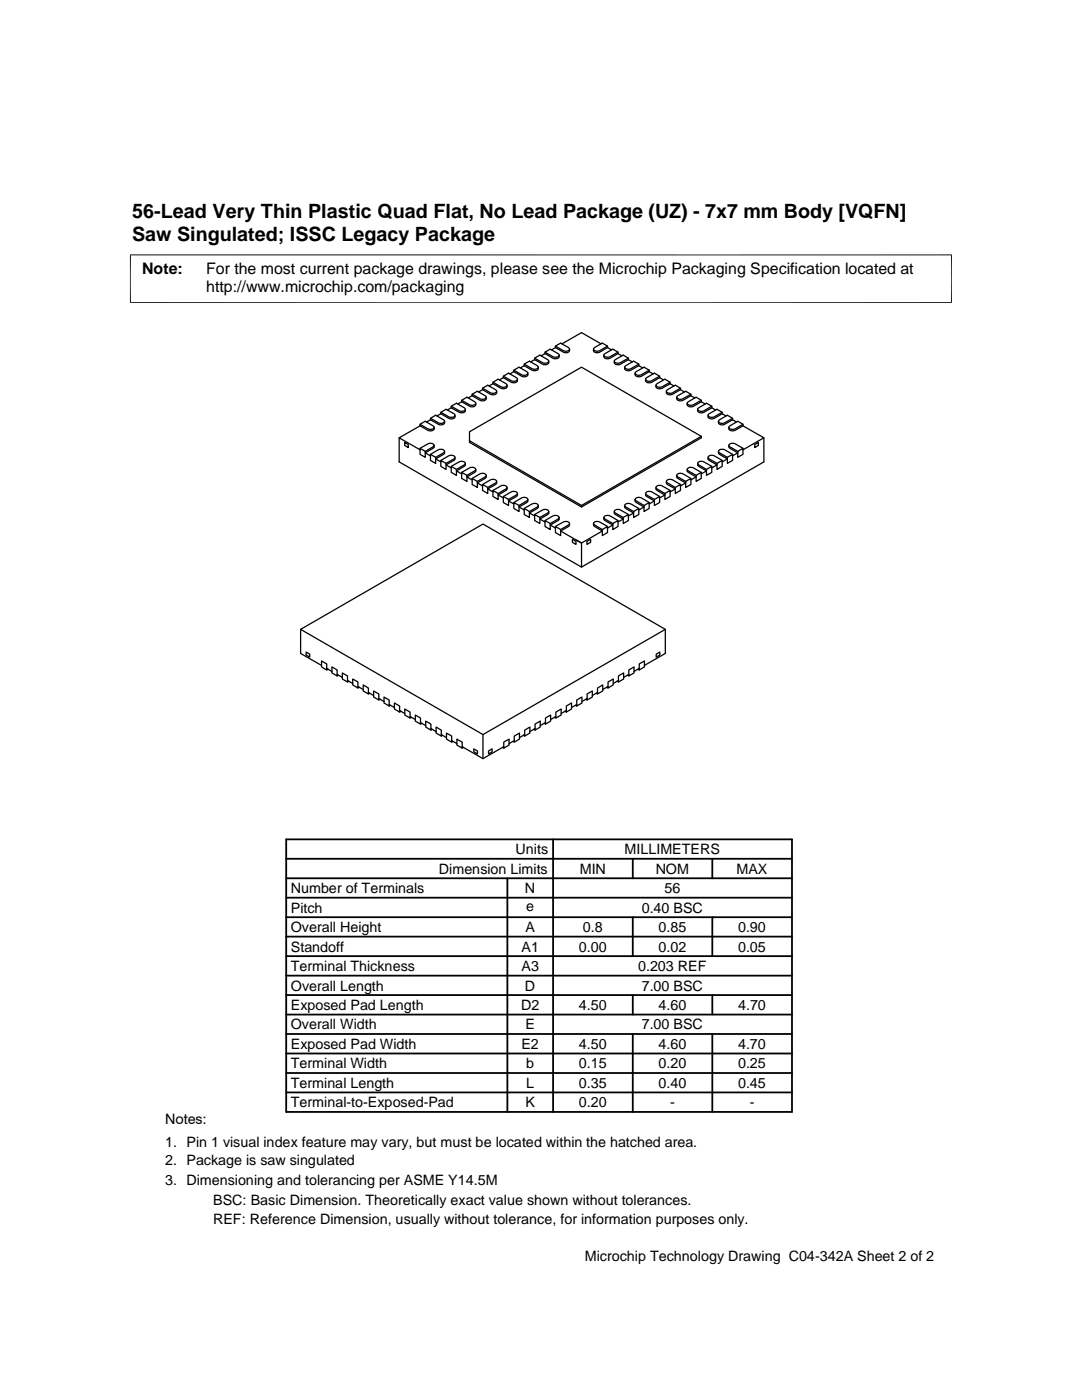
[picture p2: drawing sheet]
<svg xmlns="http://www.w3.org/2000/svg" width="216mm" height="279mm" viewBox="0 0 216 279" stroke-linecap="round" stroke-linejoin="round" font-family="sans-serif">
<g fill="none" stroke="#000" stroke-width=".25">
<path d="M92.1 79.9l1.6 .9 .5 .1a.54 .54 0 0 0 .7-.6l-1.7-1-1.1 .6v.3M94.2 79l-.8 .4M94.2 78.7l1.8 1a.64 .64 0 0 0 1-.6l-1.8-1-1 .6v.3M94.2 79l1.8 1a.7 .7 0 0 0 .7-.1 .7 .7 0 0 0 .3-.6M96.3 77.8l-.8 .4M96.3 77.5l1.6 .9 .5 .1a.55 .55 0 0 0 .7-.6l-1.8-1-1 .6v.3M96.3 77.8l1.6 .9 .5 .1a.62 .62 0 0 0 .7-.7M98.4 76.6l-.8 .4M98.4 76.3l1.5 .9 .5 .1a.55 .55 0 0 0 .7-.6l-1.7-1-1 .6v.3M98.4 76.6l1.5 .9 .5 .1a.62 .62 0 0 0 .8-.7M100.4 75.4l-.7 .4M100.4 75.1l1.6 .9 .5 .1a.54 .54 0 0 0 .7-.6l-1.7-1-1.1 .6v.3"/>
<path d="M100.4 75.4l1.6 .9 .5 .1a.59 .59 0 0 0 .8-.7M102.5 74.2l-.8 .4M102.5 73.9l1.8 1a.62 .62 0 0 0 .7 0 .62 .62 0 0 0 .3-.6l-1.7-1-1.1 .6v.3M102.5 74.2l1.6 .9a.75 .75 0 0 0 .8 .1 .75 .75 0 0 0 .4-.7M104.6 73l-.8 .4M104.6 72.7l1.6 .9 .5 .1a.65 .65 0 0 0 .7-.4l-.2-.3-1.6-.9-1 .6v.3M104.6 73l1.6 .9 .5 .1a.62 .62 0 0 0 .7-.7M106.7 71.8l-.8 .4M106.7 71.5l1.5 .9 .6 .1a.55 .55 0 0 0 .7-.6l-1.8-1-1 .6v.3M106.7 71.8l1.8 1h.3a.62 .62 0 0 0 .7-.7M108.8 70.6l-.8 .4M108.8 70.3l1.5 .9 .5 .1a.53 .53 0 0 0 .7-.6l-1.7-1-1 .6v.3"/>
<path d="M108.8 70.6l1.5 .9 .5 .1a.62 .62 0 0 0 .8-.7M110.8 69.4l-.7 .4M110.8 69.1l1.6 .9 .5 .1a.54 .54 0 0 0 .7-.6l-1.7-1-1.1 .6v.3M110.8 69.4l1.6 .9a.75 .75 0 0 0 .8 .1 .75 .75 0 0 0 .4-.7M112.1 68.6l3.9-2.2 3.9 2.2M121.2 69.4l-1.5 .9a.75 .75 0 0 1-.8 .1 .75 .75 0 0 1-.5-.7M121.2 69.1l-1.5 .9-.6 .1a.54 .54 0 0 1-.6-.6l1.7-1 1 .6v.3M121.2 69.4l.8 .4M123.3 70.6l-1.5 .9a.75 .75 0 0 1-.9 .1 .75 .75 0 0 1-.4-.7M123.3 70.3l-1.8 1a.62 .62 0 0 1-.6 0 .62 .62 0 0 1-.4-.6l1.8-1 1 .6v.3M123.3 70.6l.8 .4M125.4 71.8l-1.8 1h-.3a.62 .62 0 0 1-.7-.7"/>
<path d="M125.4 71.5l-1.6 .9-.5 .1a.55 .55 0 0 1-.7-.6l1.8-1 1 .6v.3M125.4 71.8l.8 .4M127.5 73l-1.6 .9-.5 .1a.62 .62 0 0 1-.7-.7M127.5 72.7l-1.6 .9-.5 .1a.55 .55 0 0 1-.7-.6l1.7-1 1.1 .6v.3M127.5 73l.7 .4M129.5 74.2l-1.5 .9a.77 .77 0 0 1-.8 .1 .77 .77 0 0 1-.5-.7M129.5 73.9l-1.7 1a.62 .62 0 0 1-.7 0 .62 .62 0 0 1-.3-.6l1.7-1 1 .6v.3M129.5 74.2l.8 .4M131.6 75.4l-1.8 1a.68 .68 0 0 1-.7-.1 .68 .68 0 0 1-.3-.6M131.6 75.1l-1.8 1a.64 .64 0 0 1-.9-.6l1.7-1 1 .6v.3M131.6 75.4l.8 .4M133.7 76.6l-1.6 .9a.75 .75 0 0 1-.8 .1 .75 .75 0 0 1-.4-.7"/>
<path d="M133.7 76.3l-1.6 .9-.5 .1a.54 .54 0 0 1-.7-.6l1.8-1 1 .6v.3M133.7 76.6l.8 .4M135.8 77.8l-1.6 .9-.5 .1a.62 .62 0 0 1-.7-.7M135.8 77.5l-1.6 .9-.5 .1a.55 .55 0 0 1-.7-.6l1.7-1 1.1 .6v.3M135.8 77.8l.8 .4M137.9 79l-1.6 .9-.5 .1a.62 .62 0 0 1-.8-.7M137.9 78.7l-1.8 1h-.3a.55 .55 0 0 1-.7-.6l1.7-1 1.1 .6v.3M137.9 79l.7 .4M139.9 79.9l-1.7 1h-.6l-.5-.4 .3-.3 1.5-.9 1 .6v.3M79.7 87.4v4.8l36.3 21 36.4-21v-4.8M80.8 88.3l.7 .4v.6l-.7-.4zM83.8 85l-4.1 2.4 4.1 2.4"/>
<path d="M83.8 85l1.6 .9a.77 .77 0 0 0 .8 .1 .77 .77 0 0 0 .4-.7M83.8 89.5l1.1 .6v1.2l-1.1-.6zM83.8 89.5l1.8-1h.6l.4 .2v.2l-.2 .3-1.5 .9M83.8 84.7l1.8 1h.6l.4-.4-.2-.3-1.5-.9-1.1 .6v.3M85.9 83.8l-.8 .4M85.9 83.8l1.8 1h.3a.62 .62 0 0 0 .7-.7M85.9 83.5l1.8 1h.3a.55 .55 0 0 0 .7-.6l-1.8-1-1 .6v.3M85.9 90.7l1 .6v1.2l-1-.6zM85.9 90.7l1.6-.9 .5-.1a.53 .53 0 0 1 .7 .5l-1.8 1.1M86.6 88.9v.3l-.2 .3-1.5 .9 1 .6M88 82.6l-.8 .4M88 82.6l1.5 .9 .5 .1a.62 .62 0 0 0 .8-.7"/>
<path d="M88 82.3l1.5 .9 .5 .1a.53 .53 0 0 0 .7-.6l-1.7-1-1 .6v.3M88 91.9l1.5-.9 .5-.2a.55 .55 0 0 1 .7 .6l-1.7 1.1M88 91.9l1 .6v1.2l-1-.6zM88.7 90.1v.4l-.2 .2-1.6 .9 1.1 .6M90 81.4l-.7 .4M90 81.1l1.6 .9 .5 .1a.55 .55 0 0 0 .7-.6l-1.7-1-1.1 .6v.3M90 81.4l1.6 .9a.75 .75 0 0 0 .8 .1 .75 .75 0 0 0 .5-.7M90 93.1l1.1 .6v1.2l-1.1-.6zM90 93.1l1.6-.9 .5-.1a.55 .55 0 0 1 .7 .5l-1.7 1.1M90.8 91.3l-.1 .4-.1 .2-1.6 .9 1 .6M92.1 80.2l-.7 .4M92.1 80.2l1.8 1a.69 .69 0 0 0 1-.7"/>
<path d="M92.1 94.3l1.1 .6v1.2l-1.1-.6zM92.1 94.3l1.8-1a.64 .64 0 0 1 1 .5l-1.7 1.1M92.9 92.5l-.1 .4-.2 .2-1.5 .9 1 .6M93.7 86.2l22.3-12.9 23.9 13.8-23.9 13.8-22.3-12.9zM94.2 95.5l1 .6v1.2l-1-.6zM94.2 95.5l1.8-1h.6l.4 .2v.2l-.2 .3-1.6 .9M94.9 93.7v.4l-.2 .2-1.5 .9 1 .6M96.3 96.7l1 .6v1.2l-1-.6zM96.3 96.7l1.6-.9 .5-.1a.55 .55 0 0 1 .7 .5l-1.8 1.1M97 94.9v.3l-.2 .3-1.6 .9 1.1 .6M98.4 97.9l1 .6v1.2l-1-.6zM98.4 97.9l1.7-1h.3a.55 .55 0 0 1 .7 .5l-1.7 1.1"/>
<path d="M99.1 96.1v.4l-.2 .2-1.6 .9 1.1 .6M100.4 99.1l1.1 .6v1.2l-1.1-.6zM100.4 99.1l1.6-.9 .5-.1a.52 .52 0 0 1 .7 .5l-1.7 1.1M101.2 97.3l-.1 .4-.1 .2-1.6 .9 1 .6M103.3 98.5l-.1 .4-.2 .2-1.5 .9 1 .6M105.3 99.7v.4l-.2 .2-1.5 .9 1 .6M126.7 99.7v.3l.3 .3 1.5 .9-1 .6M128.8 98.5l.1 .4 .1 .2 1.6 .9-1.1 .6M130.6 99.7l1-.6v1.2l-1 .6zM130.9 97.3v.4l.2 .2 1.6 .9-1.1 .6M131.6 99.1l-1.8-1a.62 .62 0 0 0-.6 0 .62 .62 0 0 0-.3 .5l1.7 1.1M132.7 98.5l1-.6v1.2l-1 .6z"/>
<path d="M133 96.1v.4l.2 .2 1.5 .9-1 .6M133.7 97.9l-1.6-.9-.5-.1a.54 .54 0 0 0-.7 .5l1.8 1.1M134.7 97.3l1.1-.6v1.2l-1.1 .6zM135 94.9l.1 .4 .2 .2 1.5 .9-1 .6M135.8 96.7l-1.6-.9-.5-.1a.55 .55 0 0 0-.7 .5l1.7 1.1M136.8 96.1l1.1-.6v1.2l-1.1 .6zM137.1 93.7v.3l.3 .3 1.5 .9-1 .6M137.9 95.5l-1.6-.9-.5-.2a.55 .55 0 0 0-.7 .6l1.7 1.1M138.9 94.9l1-.6v1.2l-1 .6zM139.2 92.5l.1 .4 .1 .2 1.6 .9-1.1 .6M139.9 80.2l-1.7 1a.71 .71 0 0 1-1.1-.7M139.9 94.3l-1.7-1a.64 .64 0 0 0-1 .5l1.7 1.1"/>
<path d="M139.9 80.2l.8 .4M139.9 87.1v.3l-23.9 13.8-22.3-12.9v-.3M141 93.7l1-.6v1.2l-1 .6zM141.3 91.3v.4l.2 .2 1.6 .9-1.1 .6M142 81.4l-1.5 .9a.75 .75 0 0 1-.9 .1 .75 .75 0 0 1-.4-.7M142 81.1l-1.5 .9-.6 .1a.54 .54 0 0 1-.6-.6l1.7-1 1 .6v.3M142 93.1l-1.5-.9-.6-.1a.54 .54 0 0 0-.6 .5l1.7 1.1M142 81.4l.8 .4M143.1 92.5l1-.6v1.2l-1 .6zM143.4 90.1v.4l.2 .2 1.5 .9-1 .6M144.1 82.6l-1.6 .9a.75 .75 0 0 1-.8 .1 .75 .75 0 0 1-.4-.7M144.1 82.3l-1.6 .9-.5 .1a.53 .53 0 0 1-.7-.6l1.8-1 1 .6v.3"/>
<path d="M144.1 91.9l-1.6-.9-.5-.2a.55 .55 0 0 0-.7 .6l1.8 1.1M144.1 82.6l.8 .4M145.1 91.3l1.1-.6v1.2l-1.1 .6zM145.4 88.9l.1 .4 .1 .2 1.6 .9-1 .6M146.2 83.8l-1.8 1h-.3a.62 .62 0 0 1-.7-.7M146.2 83.5l-1.8 1h-.3a.55 .55 0 0 1-.7-.6l1.7-1 1.1 .6v.3M146.2 90.7l-1.6-.9-.5-.1a.53 .53 0 0 0-.7 .5l1.7 1.1M146.2 83.8l.8 .4M147.2 90.1l1.1-.6v1.2l-1.1 .6zM148.3 85l-1.6 .9-.5 .1a.62 .62 0 0 1-.8-.7M148.3 84.7l-1.6 .9-.5 .1a.55 .55 0 0 1-.7-.6l1.7-1 1.1 .6v.3M148.3 89.5l-1.6-.9-.5-.1a.55 .55 0 0 0-.7 .5l1.7 1.1"/>
<path d="M148.3 85l4.1 2.4-4.1 2.4M150.6 88.7l.7-.4v.6l-.7 .4zM102.5 100.3l1.1 .6v1.2l-1.1-.6zM102.5 100.3l1.6-.9 .5-.1a.54 .54 0 0 1 .7 .5l-1.7 1.1M104.6 101.5l1 .6v1.2l-1-.6zM104.6 101.5l1.6-.9 .5-.1a.65 .65 0 0 1 .7 .4l-.2 .3-1.6 .9M106.7 102.7l1 .6v1.2l-1-.6zM106.7 102.7l1.8-1h.3a.55 .55 0 0 1 .7 .5l-1.8 1.1M107.4 100.9l-.2 .6-1.6 .9 1.1 .6M108.8 103.9l1 .6v1.2l-1-.6zM108.8 103.9l1.5-.9 .5-.2a.55 .55 0 0 1 .7 .6l-1.7 1.1M109.5 102.1v.4l-.2 .2-1.6 .9 1.1 .6"/>
<path d="M110.8 105.1l1.1 .6v1.2l-1.1-.6zM110.8 105.1l1.6-.9 .5-.1a.54 .54 0 0 1 .7 .5l-1.7 1.1M111.6 103.3l-.1 .4-.1 .2-1.6 .9 1 .6M114.2 107.6l.7 .5v.5l-.7-.4zM114.9 107.8l1.1 .6v4.8M116 100.9v.3M117.1 108.1l.8-.5v.6l-.8 .4zM118.4 104.5l.1 .4 .1 .2 1.6 .9-4.2 2.4-4.1-2.4 1.5-.9 .2-.2v-.4M120.2 105.7l1-.6v1.2l-1 .6zM120.5 103.3v.4l.2 .2 1.6 .9-1.1 .6M121.2 105.1l-1.5-.9-.6-.1a.54 .54 0 0 0-.6 .5l1.7 1.1M122.3 104.5l1-.6v1.2l-1 .6z"/>
<path d="M122.6 102.1v.4l.2 .2 1.6 .9-1.1 .6M123.3 103.9l-1.5-.9-.6-.2a.54 .54 0 0 0-.7 .6l1.8 1.1M124.4 103.3l1-.6v1.2l-1 .6zM124.7 100.9v.4l.2 .2 1.5 .9-1 .6M125.4 102.7l-1.8-1h-.3a.55 .55 0 0 0-.7 .5l1.8 1.1M126.4 102.1l1.1-.6v1.2l-1.1 .6zM127.5 101.5l-1.6-.9-.5-.1a.55 .55 0 0 0-.7 .5l1.7 1.1M128.5 100.9l1-.6v1.2l-1 .6zM129.5 100.3l-1.7-1h-.6l-.4 .2-.1 .2 .3 .3 1.5 .9M60 125.6l36.4-21 36.4 21-36.4 21zM60 125.6v4.8l4.2 2.4M61.1 130.1l.7 .5v.5l-.7-.4z"/>
<path d="M64.2 131.9l1 .6v1.2l-1-.6zM65.2 133.4l1 .6M65.4 133.5l-.2 .2M66.2 133.1l1.1 .6v1.2l-1.1-.6zM67.3 134.6l1 .6M67.5 134.7l-.2 .2M68.3 134.3l1 .6v1.2l-1-.6zM69.3 135.8l1.1 .6M69.6 136l-.3 .1M70.4 135.5l1 .6v1.2l-1-.6zM71.4 137l1.1 .6M71.7 137.2l-.3 .1"/>
<path d="M72.5 136.7l1 .6v1.2l-1-.6zM73.5 138.2l1 .6M73.8 138.3l-.3 .2M74.5 137.9l1.1 .6v1.2l-1.1-.6zM75.6 139.4l1 .6M75.8 139.6l-.2 .1M76.6 139.1l1.1 .6v1.2l-1.1-.6zM115.1 139.7l1-.6v1.2l-1 .6zM116.9 139.6l.3 .1M117.2 139.4l-1.1 .6M117.2 138.5l1-.6v1.2l-1 .6zM119 138.3l.2 .2"/>
<path d="M119.2 138.2l-1 .6M119.2 137.3l1.1-.6v1.2l-1.1 .6zM121.1 137.2l.2 .1M121.3 137l-1 .6M121.3 136.1l1.1-.6v1.2l-1.1 .6zM123.1 136l.3 .1M123.4 135.8l-1 .6M123.4 134.9l1-.6v1.2l-1 .6zM125.2 134.7l.3 .2M125.5 134.6l-1.1 .6M125.5 133.7l1-.6v1.2l-1 .6zM127.3 133.5l.3 .2"/>
<path d="M127.6 133.4l-1.1 .6M127.6 132.5l1-.6v1.2l-1 .6zM130.9 130.6l.8-.5v.6l-.8 .4zM132.8 125.6v4.8l-4.2 2.4M77.7 140.6l1 .6M77.9 140.8l-.2 .1M78.7 140.3l1 .6v1.2l-1-.6zM79.7 141.8l1.1 .6M80 141.9l-.3 .2M80.8 141.5l1 .6v1.2l-1-.6zM81.8 143l1.1 .6M82.1 143.2l-.3 .1"/>
<path d="M82.9 142.7l1 .6v1.2l-1-.6zM83.9 144.2l1 .6M84.2 144.4l-.3 .1M84.9 143.9l1.1 .6v1.2l-1.1-.6zM86 145.4l1 .6M86.2 145.6l-.2 .1M87 145.1l1.1 .6v1.2l-1.1-.6zM88.1 146.6l1 .6M88.3 146.7l-.2 .2M89.1 146.3l1 .6v1.2l-1-.6zM90.1 147.8l1.1 .6M90.4 148l-.3 .1"/>
<path d="M91.2 147.5l1 .6v1.2l-1-.6zM92.2 149l4.2 2.4 4.1-2.4M92.5 149.2l-.3 .1M94.6 149.5l.7 .4v.6l-.7-.4zM96.4 146.6v4.8M97.5 149.9l.7-.4v.6l-.7 .4zM100.3 149.2l.2 .1M100.5 148.1l1.1-.6v1.2l-1.1 .6zM102.3 148l.3 .1M102.6 147.8l-1 .6M102.6 146.9l1.1-.6v1.2l-1.1 .6zM104.4 146.7l.3 .2"/>
<path d="M104.7 146.6l-1 .6M104.7 145.7l1-.6v1.2l-1 .6zM106.5 145.6l.3 .1M106.8 145.4l-1.1 .6M106.8 144.5l1-.6v1.2l-1 .6zM108.6 144.4l.2 .1M108.8 144.2l-1 .6M108.8 143.3l1.1-.6v1.2l-1.1 .6zM110.7 143.2l.2 .1M110.9 143l-1 .6M110.9 142.1l1.1-.6v1.2l-1.1 .6zM112.7 141.9l.3 .2"/>
<path d="M113 141.8l-1 .6M113 140.9l1-.6v1.2l-1 .6zM114.8 140.8l.3 .1M115.1 140.6l-1.1 .6"/>
</g>
<g fill="none" stroke="#000" stroke-width=".36">
<path d="M57.1 179.2h100.9M57.1 175.3h100.9M57.1 171.4h100.9M57.1 167.5h100.9v54.4h-100.9zM101.2 175.3v46.6M110.4 167.5v54.4M126.3 171.4v3.9M142.1 171.4v3.9M57.1 186.9h100.9M57.1 183h100.9M57.1 198.6h100.9M57.1 194.7h100.9"/>
<path d="M57.1 190.8h100.9M126.3 183v7.8M126.3 198.6v3.9M142.1 183v7.8M142.1 198.6v3.9M57.1 214.1h100.9M57.1 206.4h100.9M57.1 202.5h100.9M57.1 210.2h100.9M57.1 218h100.9M126.3 206.4v15.5M142.1 206.4v15.5"/>
</g>
<path d="M26 50.8v9.7M189.9 50.8v9.7M189.9 50.9h-164M25.9 60.4h164" fill="none" stroke="#000" stroke-width=".2"/>
<g font-size="3.9">
<text x="26.4" y="43.5">56-Lead Very Thin Plastic Quad Flat, No Lead Package (UZ) - 7x7 mm Body [VQFN]</text>
<text x="26.4" y="48">Saw Singulated; ISSC Legacy Package</text>
</g>
<g font-size="3.2">
<text x="28.4" y="54.6">Note:</text>
<text x="41.1" y="54.6">For the most current package drawings, please see the Microchip Packaging Specification located at</text>
<text x="41.1" y="58.3">http://www.microchip.com/packaging</text>
</g>
<g font-size="2.9">
<text x="102.9" y="170.5">Units</text>
<text x="124.6" y="170.5">MILLIMETERS</text>
<text x="58" y="178.2">Number of Terminals</text>
<text x="87.6" y="174.4">Dimension Limits</text>
<text x="104.8" y="178.2">N</text>
<text x="115.7" y="174.4">MIN</text>
<text x="130.8" y="174.4">NOM</text>
<text x="132.6" y="178.2">56</text>
<text x="147" y="174.4">MAX</text>
<text x="58" y="182.1">Pitch</text>
<text x="105" y="181.8">e</text>
<text x="128" y="182.1">0.40 BSC</text>
<text x="58" y="186">Overall Height</text>
<text x="58" y="189.9">Standoff</text>
<text x="104.1" y="189.9">A1</text>
<text x="104.8" y="186">A</text>
<text x="115.5" y="189.9">0.00</text>
<text x="116.3" y="186">0.8</text>
<text x="131.4" y="186">0.85</text>
<text x="131.4" y="189.9">0.02</text>
<text x="147.3" y="186">0.90</text>
<text x="147.3" y="189.9">0.05</text>
<text x="58" y="193.8">Terminal Thickness</text>
<text x="58" y="197.7">Overall Length</text>
<text x="104.1" y="193.8">A3</text>
<text x="104.8" y="197.7">D</text>
<text x="127.3" y="193.8">0.203 REF</text>
<text x="128" y="197.7">7.00 BSC</text>
<text x="58" y="201.6">Exposed Pad Length</text>
<text x="104" y="201.6">D2</text>
<text x="115.5" y="201.6">4.50</text>
<text x="131.4" y="201.6">4.60</text>
<text x="147.3" y="201.6">4.70</text>
<text x="58" y="205.4">Overall Width</text>
<text x="58" y="209.3">Exposed Pad Width</text>
<text x="104" y="209.3">E2</text>
<text x="104.8" y="205.4">E</text>
<text x="115.5" y="209.3">4.50</text>
<text x="128" y="205.4">7.00 BSC</text>
<text x="131.4" y="209.3">4.60</text>
<text x="147.3" y="209.3">4.70</text>
<text x="58" y="213.2">Terminal Width</text>
<text x="105" y="213.2">b</text>
<text x="115.5" y="213.2">0.15</text>
<text x="131.4" y="213.2">0.20</text>
<text x="147.3" y="213.2">0.25</text>
<text x="58" y="217.1">Terminal Length</text>
<text x="58" y="221">Terminal-to-Exposed-Pad</text>
<text x="104.8" y="221">K</text>
<text x="105" y="217.1">L</text>
<text x="115.5" y="221">0.20</text>
<text x="115.5" y="217.1">0.35</text>
<text x="131.4" y="217.1">0.40</text>
<text x="133.7" y="221">-</text>
<text x="147.3" y="217.1">0.45</text>
<text x="149.6" y="221">-</text>
<text x="32.9" y="224.3">Notes:</text>
<text x="32.9" y="228.9">1. Pin 1 visual index feature may vary, but must be located within the hatched area.</text>
<text x="32.9" y="232.6">2. Package is saw singulated</text>
<text x="32.9" y="236.5">3. Dimensioning and tolerancing per ASME Y14.5M</text>
<text x="42.5" y="244.3">REF: Reference Dimension, usually without tolerance, for information purposes only.</text>
<text x="42.5" y="240.6">BSC: Basic Dimension. Theoretically exact value shown without tolerances.</text>
<text x="116.7" y="251.7">Microchip Technology Drawing C04-342A Sheet 2 of 2</text>
</g>
</svg>
